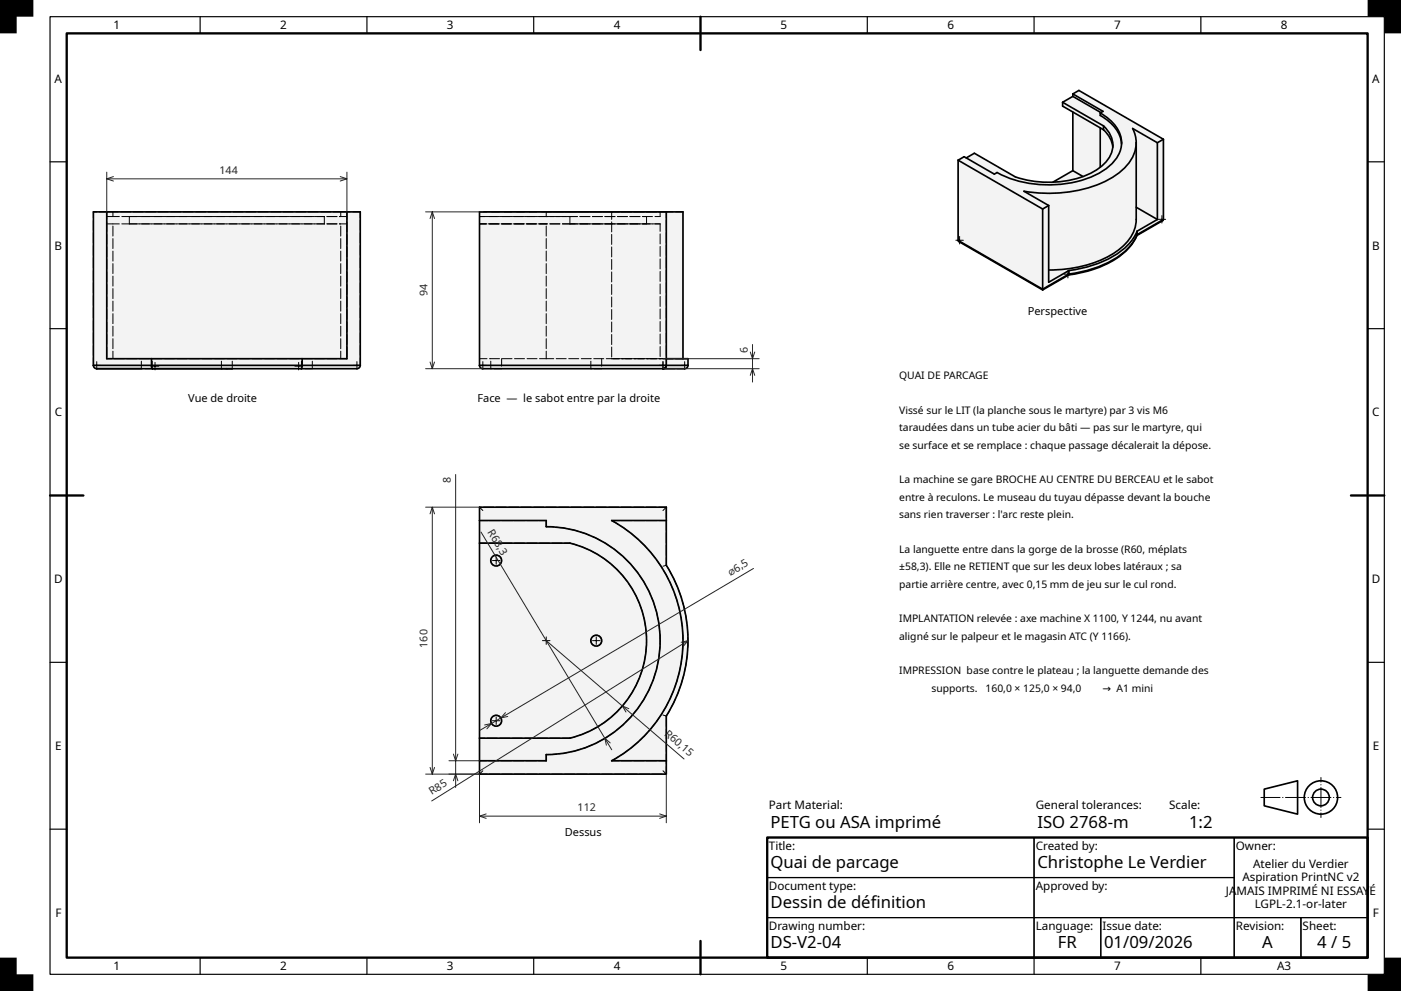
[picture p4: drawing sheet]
<svg xmlns="http://www.w3.org/2000/svg" width="420mm" height="297mm" viewBox="0 0 420 297" stroke-linecap="round" stroke-linejoin="round" font-family="sans-serif">
<path d="M20 10h390v277h-390zM210 5v10M15 148.5h10M405 148.5h10M230 251h180v36h-180zM210 282v10" fill="none" stroke="#000" stroke-width=".7"/>
<g fill="none" stroke="#000" stroke-width=".35">
<path d="M15 5h400v287h-400zM60 5v5M110 5v5M160 5v5M260 5v5M310 5v5M360 5v5M15 48.5h5M410 48.5h5M15 98.5h5M410 98.5h5M15 198.5h5"/>
<path d="M410 198.5h5M15 248.5h5M230 251h80v12h-80zM310 251h60v12h-60zM370 251h40v24h-40zM410 248.5h5M230 275h80v12h-80zM230 263h80v12h-80zM310 275h20v12h-20zM310 263h60v12h-60zM330 275h40v12h-40zM370 275h20v12h-20z"/>
<path d="M390 275h20v12h-20zM60 287v5M110 287v5M160 287v5M260 287v5M310 287v5M360 287v5"/>
</g>
<path d="M0 0h10v5h-5v5h-5zM410 0h10v10h-5v-5h-5zM0 287h5v5h5v5h-10zM410 292h5v-5h5v10h-10z" fill="#000"/>
<g fill="none" stroke="#000" stroke-width=".5">
<path d="M379 236.5l10-2.5v10l-10-2.5z"/>
<circle cx="396" cy="239" r="5"/>
<circle cx="396" cy="239" r="2.5"/>
</g>
<path d="M378 239h24" fill="none" stroke="#000" stroke-width=".3" stroke-dasharray="6 .7 .1 .7" stroke-dashoffset=".2"/>
<path d="M396 245v-12" fill="none" stroke="#000" stroke-width=".3" stroke-dasharray="6 .7 .1 .7" stroke-dashoffset="4.6"/>
<g fill="#f1f3f5">
<path d="M28 63.5h80v46a1 1 0 0 1-1 1h-78a1 1 0 0 1-1-1z" fill-rule="evenodd"/>
<path d="M32 63.5h72v44h-72z" fill-rule="evenodd"/>
<path d="M28 63.5h4v44h13.4v2h-17.4z" fill-rule="evenodd"/>
<path d="M104 63.5h4v46h-17.4v-2h13.4z" fill-rule="evenodd"/>
<path d="M45.4 107.5h45.2v2h-45.2z" fill-rule="evenodd"/>
<path d="M45.4 109.5h45.2v.3l-.3 .7h-44.6z" fill-rule="evenodd"/>
<path d="M90.6 109.5h17.4a1 1 0 0 1-1 1h-16.7z" fill-rule="evenodd"/>
<path d="M28 109.5h17.4l.3 1h-16.7a1 1 0 0 1-1-1z" fill-rule="evenodd"/>
</g>
<path d="M32 63.5v44h72v-44M28 109.5a1 1 0 0 0 1 1h78a1 1 0 0 0 1-1M28 109.5v-46h80v46M28 109.5h80M45.4 107.5v2.3l.3 .7M90.6 107.5v2.3l-.3 .7" fill="none" stroke="#000" stroke-width=".5"/>
<g fill="none" stroke="#000" stroke-width=".3" stroke-dasharray="3 .7" stroke-dashoffset=".7">
<path d="M32 63.5h-4M32 63.5v44M33.9 63.5h-1.9M33.9 64.9v-1.4M33.9 64.9h-1.9M33.9 67.1h-1.9M38.8 67.1v-2.2M38.8 64.9h-4.9M38.8 64.9h63.3M38.8 67.1h-4.9M38.8 67.1h63.3M97.2 67.1v-2.2"/>
<path d="M97.2 64.9h-58.4M97.2 67.1h-58.4M102.1 63.5h-68.2M102.1 64.9v-1.4M104 64.9h-6.8M104 67.1h-6.8M104 63.5h-1.9M104 63.5v44M108 63.5h-4M28 109.5v-46M33.9 107.5v-40.4M42.4 110.5v-3"/>
<path d="M45.6 110.5h-3.2M45.6 110.5v-3M66.4 110.5v-3M69.6 110.5h-3.2M69.6 110.5v-3M90.4 110.5v-3M93.6 110.5h-3.2M93.6 110.5v-3M102.1 107.5v-40.4M104 107.5h-72M108 109.5v-46"/>
</g>
<g fill="#fff" stroke="#000" stroke-width=".3">
<path d="M29 108.4v2.2zM27.9 109.5h2.2z" fill-rule="evenodd"/>
<path d="M107 108.4v2.2zM105.9 109.5h2.2z" fill-rule="evenodd"/>
<path d="M46.5 108.6v2.3zM45.3 109.7h2.3z" fill-rule="evenodd"/>
<path d="M89.5 108.6v2.3zM88.4 109.7h2.3z" fill-rule="evenodd"/>
</g>
<path d="M32 53.6h72M32 51.6v11.9M34 52.9l-2 .7 2 .7M102 52.9l2 .7-2 .7M104 51.6v11.9" fill="none" stroke="#212529" stroke-width=".3"/>
<g fill="#f1f3f5">
<path d="M143.7 63.5h61.1v44h1.4v2a1 1 0 0 1-.9 1h-60.5a1 1 0 0 1-1.1-1z" fill-rule="evenodd"/>
<path d="M143.7 63.5h56v46h-56z" fill-rule="evenodd"/>
<path d="M199.7 63.5h5.1v44h-5.1z" fill-rule="evenodd"/>
<path d="M143.7 109.5h56l-.3 .7-.6 .3h-54a1 1 0 0 1-1.1-1z" fill-rule="evenodd"/>
<path d="M199.7 107.5h6.5v2h-6.5z" fill-rule="evenodd"/>
<path d="M199.7 109.5h6.5a1 1 0 0 1-.9 1h-6.5l.6-.3z" fill-rule="evenodd"/>
</g>
<path d="M199.7 63.5v46M143.7 109.5a1 1 0 0 0 1.1 1h60.5a1 1 0 0 0 .9-1M143.7 109.5h62.5M199.2 110.4h-.1M199.6 110.1l-.3 .3M199.7 109.8v.1M199.7 109.5a1 1 0 0 1-.9 1l.3-.1M199.7 109.5v.3M199.7 107.5h6.5v2M204.8 107.5v-44h-61.1v46" fill="none" stroke="#000" stroke-width=".5"/>
<g fill="none" stroke="#000" stroke-width=".3" stroke-dasharray="3 .7" stroke-dashoffset=".7">
<path d="M143.7 63.5h20M143.7 64.9h20M143.7 67.1h20M163.7 64.9v-1.4M163.7 67.1h-20M163.7 63.5h19.7M163.7 64.9h7.1M170.8 64.9h23M170.8 64.9h-27.1M170.8 67.1v-2.2M170.8 67.1h23M170.8 64.9h27.1"/>
<path d="M170.8 67.1h-7.1M170.8 67.1h27.1M183.4 63.5v44M183.4 63.5h-39.7M183.4 63.5h14.5M193.8 64.9v2.2M197.9 63.5h-34.2M197.9 63.5h1.8M197.9 67.1h-27.1M197.9 67.1v40.4M197.9 63.5v1.4M199.7 63.5h-16.3"/>
<path d="M204.8 63.5h-5.1M143.7 109.5v-46M143.7 107.5h20M147.1 110.5v-3M150.4 110.5h-3.3M150.4 107.5v3M163.7 107.5v-40.4M163.7 107.5h19.7M177.1 110.5v-3M180.4 110.5h-3.3M180.4 107.5v3M183.4 107.5h16.3"/>
<path d="M183.4 107.5h14.5M198.8 110.5a1 1 0 0 0 .9-1M198.8 110.5l.3-.1M199.1 110.4h.1M199.1 110.4h.2M199.6 110.1l.1-.3M199.7 109.8h.1M199.7 109.8v-.3M199.7 109.5v-46M199.7 107.5h-1.8M204.8 107.5h-21.4M204.8 107.5h-5.1"/>
<path d="M205.3 110.5h-6.5M206.2 107.5h-1.4"/>
</g>
<g fill="#fff" stroke="#000" stroke-width=".3">
<path d="M144.8 108.4v2.2zM143.6 109.5h2.3z" fill-rule="evenodd"/>
<path d="M198.8 108.4v2.2zM197.6 109.5h2.3z" fill-rule="evenodd"/>
<path d="M198.8 108.4v2.2zM197.6 109.5h2.3z" fill-rule="evenodd"/>
<path d="M205.3 108.4v2.2zM204.1 109.5h2.3z" fill-rule="evenodd"/>
</g>
<path d="M127.6 63.5h17.2M128.9 65.5l.7-2 .7 2M129.6 63.5v47M127.6 110.5h17.2M128.9 108.5l.7 2 .7-2M198.8 110.5h28.8M198.8 107.5h28.8M224.9 105.5l.7 2 .7-2M224.9 112.5l.7-2 .7 2M225.6 103.3v11.2" fill="none" stroke="#212529" stroke-width=".3"/>
<g fill="#f1f3f5">
<path d="M143.7 152h56v17.4a42.5 42.5 0 0 1 0 45.2v17.4h-56z" fill-rule="evenodd"/>
<path d="M143.7 162.8h27.1a30.1 30.1 0 0 1 23 29.2 30.1 30.1 0 0 1-23 29.2h-27.1z" fill-rule="evenodd"/>
<path d="M143.7 152h56v4h-16.3a41 41 0 0 1 0 72h16.3v4h-56v-4h20v-1.9a34.1 34.1 0 0 0 34.2-34.1 34.1 34.1 0 0 0-34.2-34.1v-1.9h-20z" fill-rule="evenodd"/>
<path d="M143.7 156h20v1.9a34.1 34.1 0 0 1 34.2 34.1 34.1 34.1 0 0 1-34.2 34.1v1.9h-20v-6.8h27.1a30.1 30.1 0 0 0 23-29.2 30.1 30.1 0 0 0-23-29.2h-27.1z" fill-rule="evenodd"/>
<path d="M183.4 156h16.3v13.4a42.5 42.5 0 0 1 0 45.2v13.4h-16.3a41 41 0 0 0 0-72z" fill-rule="evenodd"/>
<circle cx="148.8" cy="216" r="1.63"/>
<circle cx="148.8" cy="168" r="1.63"/>
<circle cx="178.7" cy="192" r="1.63"/>
</g>
<g fill="none" stroke="#000" stroke-width=".5">
<path d="M143.7 152h56v17.4a42.5 42.5 0 0 1 0 45.2v17.4h-56zM143.7 156h20v1.9a34.1 34.1 0 0 1 34.2 34.1 34.1 34.1 0 0 1-34.2 34.1v1.9h-20M199.7 156h-16.3a41 41 0 0 1 0 72h16.3M143.7 162.8h27.1a30.1 30.1 0 0 1 23 29.2 30.1 30.1 0 0 1-23 29.2h-27.1"/>
<circle cx="148.8" cy="168" r="1.63"/>
<circle cx="178.7" cy="192" r="1.63"/>
<circle cx="148.8" cy="216" r="1.63"/>
</g>
<g fill="none" stroke="#000" stroke-width=".3" stroke-dasharray="3 .7" stroke-dashoffset=".7">
<path d="M143.7 152v80M143.7 156h20M144.8 153l-1.1-1M163.7 156v1.9M163.7 157.9a34.1 34.1 0 0 1 34.2 34.1 34.1 34.1 0 0 1-34.2 34.1M183.4 156h16.3M198.8 153l.9-1M199.7 152h-56M143.7 162.8h27.1M170.8 162.8a30.1 30.1 0 0 1 23 29.2 30.1 30.1 0 0 1-23 29.2M198.8 169.7l.9-.3M199.7 169.4v-17.4"/>
<path d="M198.8 214.3l.9 .3M199.7 214.6a42.5 42.5 0 0 0 0-45.2M143.7 232h56M144.8 231l-1.1 1M163.7 228h-20M163.7 226.1v1.9M170.8 221.2h-27.1M183.4 228a41 41 0 0 0 0-72M198.8 231l.9 1M199.7 232v-17.4M199.7 228h-16.3"/>
<circle cx="148.8" cy="168" r="1.63"/>
<circle cx="178.7" cy="192" r="1.63"/>
<circle cx="148.8" cy="216" r="1.63"/>
</g>
<g fill="#fff" stroke="#000" stroke-width=".3">
<path d="M148.7 214.9v2.2zM147.6 216h2.3z" fill-rule="evenodd"/>
<path d="M148.7 166.9v2.2zM147.6 168h2.3z" fill-rule="evenodd"/>
<path d="M178.7 190.9v2.2zM177.6 192h2.3z" fill-rule="evenodd"/>
<path d="M163.7 190.9v2.2zM162.6 192h2.3z" fill-rule="evenodd"/>
</g>
<g fill="none" stroke="#212529" stroke-width=".3">
<path d="M127.6 152h16.1M128.9 154l.7-2 .7 2M129.6 152v80M136.6 142.2v93.8M144.2 159.5l39.2 65.2M225.9 170.4l-82 48.5M163.7 192l41.4 35.5M204.2 192.5l2-.5-1.3 1.6M206.2 192l-76.8 48M145.3 217.3l2.1-.5-1.4 1.6M151.5 213.6l-1.4 1.6 2.1-.5M188.5 212.4l-1.9-.8 1.1 1.8"/>
<path d="M127.6 232h16.1v14.6M128.9 230l.7 2 .7-2M134.6 228h9.1M135.9 234l.7-2 .7 2M135.9 226l.7 2 .7-2M182.9 222.6l-1.6-1.3 .5 2M199.7 232v14.6M143.7 244.6h56M145.7 243.9l-2 .7 2 .7M197.7 243.9l2 .7-2 .7"/>
</g>
<g fill="#f1f3f5">
<path d="M287.2 48l1.8-1 .7 .3 2.4-1.4 12.3 7.1a30.8 30.8 0 0 0 11.2 1.6l6-3.5v-17.5l-3-1.8v-1.1l3-1.8v-.7l1.8-1.1 25.4 14.6v24.1l-.3 .3-7.7 4.5a19.5 19.5 0 0 1-11.4 9.5l-4 1.3-5.1 1-7.7 4.5-25.2-14.6z" fill-rule="evenodd"/>
<path d="M307 57.3a39.8 39.8 0 0 0 27.2-4.6 12.4 12.4 0 0 0 6.4-9.9v23a11.9 11.9 0 0 1-5.6 9.3 35.2 35.2 0 0 1-20.6 5.8v-19.3z" fill-rule="evenodd"/>
<path d="M287.2 48l25.4 14.6v24.1l-25.4-14.7z" fill-rule="evenodd"/>
<path d="M287.2 48l1.8-1 9.1 5.2 .8-.5a34.1 34.1 0 0 0 31.1-.1 10.7 10.7 0 0 0 6.2-8.8 10.8 10.8 0 0 0-6.4-8.9l.9-.5-9.1-5.2 1.8-1.1 25.4 14.6-1.8 1.1-7.4-4.3a9.6 9.6 0 0 1-2.2 11.5 30.8 30.8 0 0 1-19.2 7.8l-6.4 .1-4.8-.6 7.4 4.3-1.8 1z" fill-rule="evenodd"/>
<path d="M339.6 38.5l7.4 4.3v23l-6.4-3.7v-19.9l-.3-1.9z" fill-rule="evenodd"/>
<path d="M321.6 33.6l8.2 4.7v11.8a19.1 19.1 0 0 1-5.1 2.8l-3.1-1.8z" fill-rule="evenodd"/>
<path d="M289.7 47.3l2.4-1.4 12.3 7.1a29.6 29.6 0 0 0 24.9-2.5 8.2 8.2 0 0 0 4.1-8.5l-.9-2.2-1.7-2.1-12.2-7 3-1.8 8.4 4.8-.2 .2v.7a11.3 11.3 0 0 1 6.4 8.5 10.9 10.9 0 0 1-6.2 8.5 34.1 34.1 0 0 1-31.1 .1l-.8 .5z" fill-rule="evenodd"/>
<path d="M314.4 80.9a34.1 34.1 0 0 0 21.9-6.8 11.4 11.4 0 0 0 4.3-8.3v-3.7l6.4 3.7-6.1 3.5a18.1 18.1 0 0 1-10.1 9l-4.9 1.7-5.5 1.1-6 3.5z" fill-rule="evenodd"/>
<path d="M312.6 62.6l1.8-1v23l6-3.5v1l-7.8 4.6z" fill-rule="evenodd"/>
<path d="M347 42.8l1.8-1.1v24.1l-7.9 4.5v-1l6.1-3.5z" fill-rule="evenodd"/>
<path d="M329.8 38.3a6.3 6.3 0 0 1 2 10l-2 1.8z" fill-rule="evenodd"/>
<path d="M320.4 81.1a30.4 30.4 0 0 0 17.7-7.7 12.8 12.8 0 0 0 2.8-4.1 6.6 6.6 0 0 1-1.9 4.2 27.7 27.7 0 0 1-16.7 8.3l-1.9 .3z" fill-rule="evenodd"/>
<path d="M318.6 30.7l12.2 7v1.2l-12.2-7.1z" fill-rule="evenodd"/>
<path d="M315.6 54.6l6-3.5 3.1 1.8a29.9 29.9 0 0 1-9.1 1.7z" fill-rule="evenodd"/>
<path d="M321.6 28.2l9.1 5.2-.7 .3-8.4-4.8z" fill-rule="evenodd"/>
<path d="M287.2 72l25.4 14.7v.2l-25.1-14.5z" fill-rule="evenodd"/>
<path d="M329.8 33.9a11.1 11.1 0 0 1 6.4 8.9v.3a11 11 0 0 0-6.4-8.5z" fill-rule="evenodd"/>
<path d="M320.4 82.1a30.4 30.4 0 0 0 17.7-7.6 12.8 12.8 0 0 0 2.8-4.2 18.7 18.7 0 0 1-11.5 9.8l-5.6 1.7-3.5 .6z" fill-rule="evenodd"/>
<path d="M330.8 37.7a7.7 7.7 0 0 1 2.8 6.4 8.3 8.3 0 0 0-2.8-5.2z" fill-rule="evenodd"/>
<path d="M312.6 86.7l7.8-4.6v.3l-7.8 4.5z" fill-rule="evenodd"/>
<path d="M340.9 70.3l7.9-4.5-.3 .3-7.7 4.5z" fill-rule="evenodd"/>
</g>
<g fill="none" stroke="#000" stroke-width=".5">
<path d="M318.6 30.7v1.1l12.2 7.1M318.6 30.7l12.2 7M321.6 28.2l1.8-1.1 25.4 14.6M321.6 28.2v.7M321.6 33.6v17.5M321.6 28.9l-3 1.8M321.6 28.2l9.1 5.2-.9 .5M321.6 28.9l8.4 4.8M329.8 33.9a11.1 11.1 0 0 1 6.4 8.9 10.5 10.5 0 0 1-5.9 8.6 34 34 0 0 1-31.4 .3l-.8 .5-9.1-5.2-1.8 1M329.8 33.9v.7a11.3 11.3 0 0 1 6.4 8.5M329.8 38.3v11.8M330.8 37.7a7.3 7.3 0 0 1 .2 11.4 24.6 24.6 0 0 1-17 5.5l-5.6-.5-4-1.1-12.3-7.1-2.4 1.4"/>
<path d="M330.8 38.9a8.3 8.3 0 0 1 2.8 5.2M330.8 37.7v1.2M287.2 48v24M287.2 48l25.4 14.6M321.6 51.1l-6 3.5M321.6 51.1l3.1 1.8M340.6 42.8a12.4 12.4 0 0 1-6.4 9.9 39.8 39.8 0 0 1-27.2 4.6l7.4 4.3M340.6 42.8l-.3-2.5-.7-1.8 7.4 4.3M340.6 42.8v23a11.9 11.9 0 0 1-5.6 9.3 35.2 35.2 0 0 1-20.6 5.8M347 42.8v23M348.8 41.7v24.1M348.8 41.7l-1.8 1.1"/>
<path d="M287.2 72l.3 .4 25.1 14.5M287.2 72l25.4 14.7 7.8-4.6M312.6 62.6v24.3M314.4 61.6l-1.8 1M314.4 61.6v23l6-3.5M340.6 62.1l6.4 3.7M340.9 70.3a18.6 18.6 0 0 1-11.5 9.8l-4 1.3-5.1 1M340.9 69.3a18.1 18.1 0 0 1-10.1 9l-4.9 1.7-5.5 1.1M340.9 70.3a18.1 18.1 0 0 1-10.1 9.1l-4.9 1.6-5.5 1.1M340.9 69.3v1M347 65.8l-6.1 3.5M348.8 65.8l-.3 .3-7.7 4.5"/>
<path d="M348.8 65.8l-7.9 4.5M320.4 82.1v.3l-7.8 4.5M320.4 81.1v1"/>
</g>
<g fill="#fff" stroke="#000" stroke-width=".3">
<path d="M287.7 70.9v2.2zM286.6 72h2.2z" fill-rule="evenodd"/>
<path d="M320.1 81v2.3zM319 82.2h2.3z" fill-rule="evenodd"/>
<path d="M348.3 64.6v2.3zM347.2 65.7h2.2z" fill-rule="evenodd"/>
</g>
<g font-size="5">
<text x="231" y="248.2">PETG ou ASA imprimé</text>
<text x="311" y="248.2">ISO 2768-m</text>
<text x="356.5" y="248.2">1:2</text>
<text x="231" y="260.2">Quai de parcage</text>
<text x="311" y="260.2">Christophe Le Verdier</text>
<text x="231" y="272.2">Dessin de définition</text>
<text x="231" y="284.2">DS-V2-04</text>
<text x="317.1" y="284.2">FR</text>
<text x="331" y="284.2">01/09/2026</text>
<text x="378.4" y="284.2">A</text>
<text x="394.9" y="284.2">4 / 5</text>
</g>
<g font-size="3.5">
<text x="34" y="8.8">1</text>
<text x="84" y="8.8">2</text>
<text x="134" y="8.8">3</text>
<text x="184" y="8.8">4</text>
<text x="234" y="8.8">5</text>
<text x="284" y="8.8">6</text>
<text x="334" y="8.8">7</text>
<text x="384" y="8.8">8</text>
<text x="16.4" y="24.8">A</text>
<text x="411.4" y="24.8">A</text>
<text x="16.4" y="74.8">B</text>
<text x="411.4" y="74.8">B</text>
<text x="16.4" y="124.8">C</text>
<text x="411.4" y="124.8">C</text>
<text x="16.2" y="174.8">D</text>
<text x="411.2" y="174.8">D</text>
<text x="16.5" y="224.8">E</text>
<text x="411.5" y="224.8">E</text>
<text x="230.5" y="242.6">Part Material:</text>
<text x="310.5" y="242.6">General tolerances:</text>
<text x="350.5" y="242.6">Scale:</text>
<text x="230.5" y="254.6">Title:</text>
<text x="310.5" y="254.6">Created by:</text>
<text x="370.5" y="254.6">Owner:</text>
<text x="375.7" y="260.1">Atelier du Verdier</text>
<text x="230.5" y="266.6">Document type:</text>
<text x="310.5" y="266.6">Approved by:</text>
<text x="367.5" y="268.1">JAMAIS IMPRIMÉ NI ESSAYÉ</text>
<text x="372.4" y="264.1">Aspiration PrintNC v2</text>
<text x="16.6" y="274.8">F</text>
<text x="376.2" y="272.1">LGPL-2.1-or-later</text>
<text x="411.6" y="274.8">F</text>
<text x="230.5" y="278.6">Drawing number:</text>
<text x="310.5" y="278.6">Language:</text>
<text x="330.5" y="278.6">Issue date:</text>
<text x="370.5" y="278.6">Revision:</text>
<text x="390.5" y="278.6">Sheet:</text>
<text x="34" y="290.8">1</text>
<text x="84" y="290.8">2</text>
<text x="134" y="290.8">3</text>
<text x="184" y="290.8">4</text>
<text x="234" y="290.8">5</text>
<text x="284" y="290.8">6</text>
<text x="334" y="290.8">7</text>
<text x="382.9" y="290.8">A3</text>
</g>
<g font-size="3.3">
<text x="308.1" y="94.5">Perspective</text>
<text x="56.4" y="120.6">Vue de droite</text>
<text x="143.1" y="120.6">Face — le sabot entre par la droite</text>
<text x="169.3" y="250.6">Dessus</text>
</g>
<g font-size="3.2" fill="#212529">
<text x="65.8" y="52.2">144</text>
<text x="128.2" y="88.6" transform="rotate(-90 128.2 88.6)">94</text>
<text x="224.2" y="105.8" transform="rotate(-90 224.2 105.8)">6</text>
<text x="135.2" y="144.8" transform="rotate(-90 135.2 144.8)">8</text>
<text x="146.1" y="159.5" transform="rotate(59 146.1 159.5)">R68,3</text>
<text x="219" y="172.6" transform="rotate(-31 219 172.6)">⌀6,5</text>
<text x="128.2" y="194.1" transform="rotate(-90 128.2 194.1)">160</text>
<text x="199.1" y="220.2" transform="rotate(41 199.1 220.2)">R60,15</text>
<text x="129.5" y="238.3" transform="rotate(-32 129.5 238.3)">R85</text>
<text x="173.2" y="243.2">112</text>
</g>
<g font-size="3.1">
<text x="269.6" y="113.7">QUAI DE PARCAGE</text>
<text x="269.6" y="124.1">Vissé sur le LIT (la planche sous le martyre) par 3 vis M6</text>
<text x="269.6" y="129.3">taraudées dans un tube acier du bâti — pas sur le martyre, qui</text>
<text x="269.6" y="134.5">se surface et se remplace : chaque passage décalerait la dépose.</text>
<text x="269.6" y="144.9">La machine se gare BROCHE AU CENTRE DU BERCEAU et le sabot</text>
<text x="269.6" y="150.1">entre à reculons. Le museau du tuyau dépasse devant la bouche</text>
<text x="269.6" y="155.3">sans rien traverser : l'arc reste plein.</text>
<text x="269.6" y="165.7">La languette entre dans la gorge de la brosse (R60, méplats</text>
<text x="269.6" y="170.9">±58,3). Elle ne RETIENT que sur les deux lobes latéraux ; sa</text>
<text x="269.6" y="176.1">partie arrière centre, avec 0,15 mm de jeu sur le cul rond.</text>
<text x="269.6" y="186.5">IMPLANTATION relevée : axe machine X 1100, Y 1244, nu avant</text>
<text x="269.6" y="191.7">aligné sur le palpeur et le magasin ATC (Y 1166).</text>
<text x="269.6" y="202.1">IMPRESSION base contre le plateau ; la languette demande des</text>
<text x="279.2" y="207.3">supports.</text>
<text x="295.5" y="207.3">160,0 × 125,0 × 94,0</text>
<text x="330.5" y="207.3">→ A1 mini</text>
</g>
</svg>
